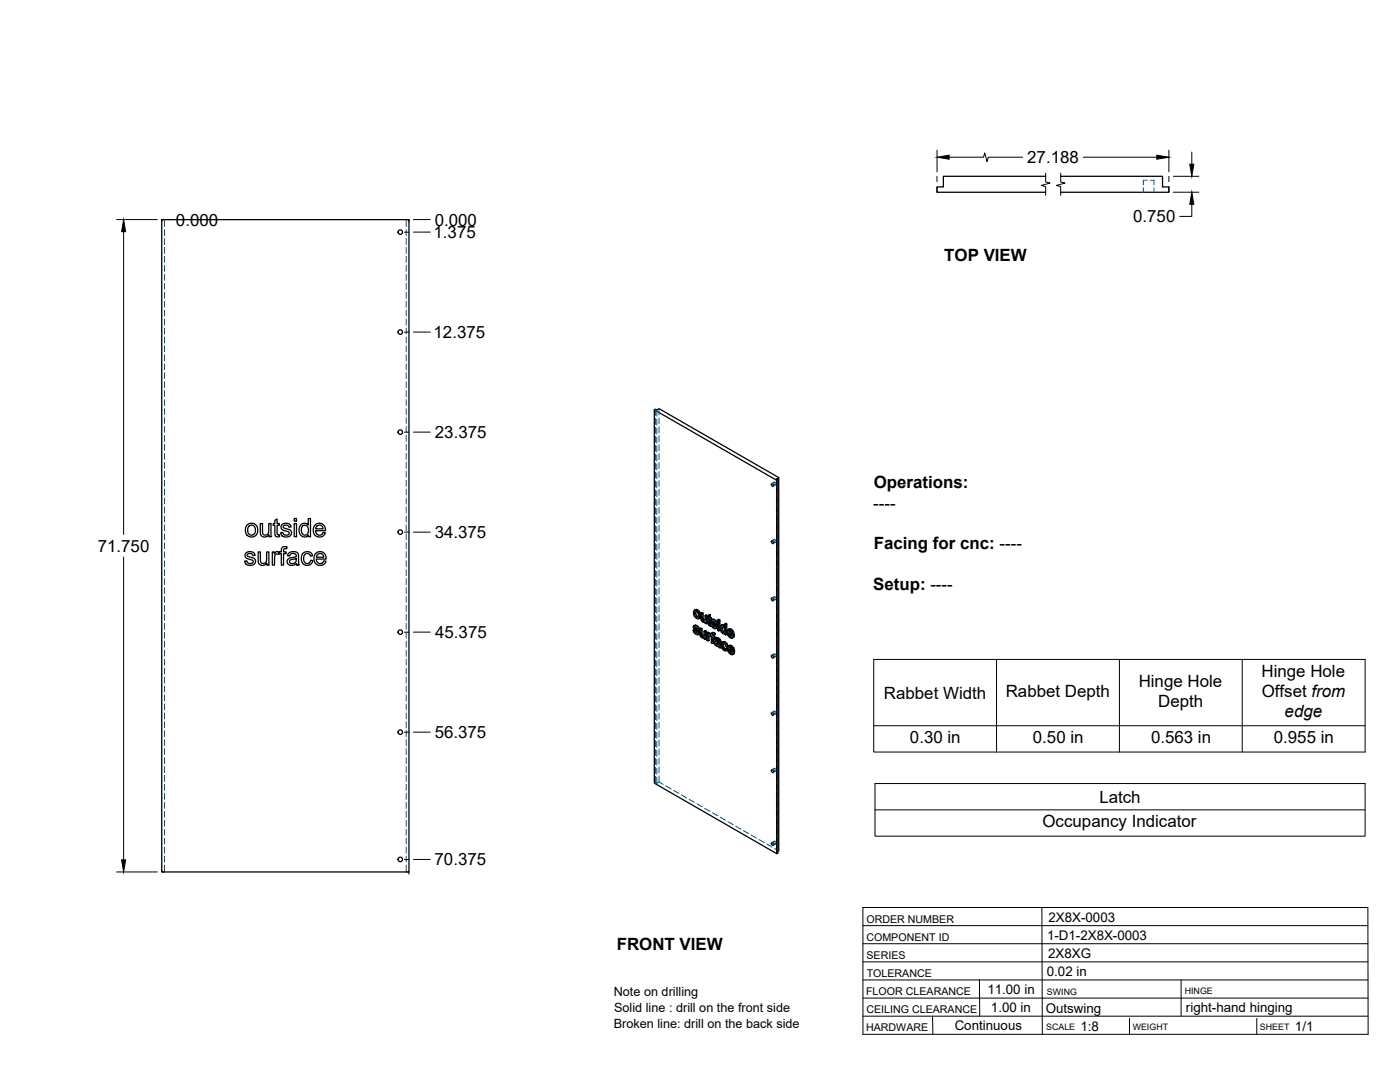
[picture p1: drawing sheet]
<svg xmlns="http://www.w3.org/2000/svg" width="559mm" height="432mm" viewBox="0 0 559 432" stroke-linecap="round" stroke-linejoin="round" font-family="sans-serif">
<!-- layer: Visible -->
<g fill="none" stroke="#000" stroke-width=".51">
<path d="M417.4 70.4h-40.9v4.2h-2.5v2.1h43.4M423.4 70.4h40.6v4.2h2.6v2.1h-43.2M64.6 87.7h98.6v260.3h-98.6zM261.2 163.6v148.9l48.8 28.2v-149M307.9 193l.7 .2 .1 .8-.6-.1zM310.5 191.4l-.5 .3-48.8-28.1 .4-.3 .6 .3 .9-.5 47.7 27.5v149l-.3 .2M310.8 190.6l-.9 .5 .6 .3v149l-.5 .3M98.7 209.4l1.2-.5a2.66 2.66 0 0 1 3 3.6 2.66 2.66 0 0 1-4.7 .5l-.2-1a2.97 2.97 0 0 1 .7-2.6zM99.3 210.1l.8-.5a1.97 1.97 0 0 1 1.9 2 1.97 1.97 0 0 1-2 1.9l-.7-.4-.4-.9v-1.3zM103.9 208.9h.9v3a1.32 1.32 0 0 0 1.3 1.7 1.32 1.32 0 0 0 1.2-1.8v-2.9h.9v5.3h-.8v-.8a1.88 1.88 0 0 1-2.3 .8 1.88 1.88 0 0 1-1.2-2zM109.7 207.6l.9-.5v1.8h.9v.7h-.9v3.3l.3 .5h.6l.1 .8a1.33 1.33 0 0 1-1.5-.1 1.33 1.33 0 0 1-.4-1.5v-3h-.6v-.7h.6zM112.5 209.4l1.2-.6a1.94 1.94 0 0 1 2.5 1.5l-.9 .1a1.13 1.13 0 0 0-1.1-.9 1.13 1.13 0 0 0-1.1 1l.2 .2a4.1 4.1 0 0 1 3 1.5 2.18 2.18 0 0 1-1.5 2.1 2.18 2.18 0 0 1-2.5-.8l-.3-.9 .9-.1a1.23 1.23 0 0 0 1.3 1.1 1.23 1.23 0 0 0 1.2-1.2l-.7-.3a2.35 2.35 0 0 1-2.5-1.6z"/>
<path d="M117.4 208.9h.9v5.3h-.9zM117.4 206.9h.9v1.1h-.9zM120 209.5l1.1-.6a1.88 1.88 0 0 1 1.9 .6v-2.6h.9v7.3h-.8v-.7a2.18 2.18 0 0 1-2.6 .5 2.18 2.18 0 0 1-1.1-2.4zM120.8 209.9l.6-.3a2.12 2.12 0 0 1 1.8 1.6 2.12 2.12 0 0 1-.9 2.2l-.3 .1a2.1 2.1 0 0 1-1.7-1.4 2.1 2.1 0 0 1 .5-2.2zM125.7 209.6l1.5-.8a2.47 2.47 0 0 1 2.7 3h-3.9l.2 1a1.46 1.46 0 0 0 1.5 .8 1.46 1.46 0 0 0 1.2-1.1l1 .1-.4 .9-1 .6-.8 .2a2.79 2.79 0 0 1-2.6-1.7 2.79 2.79 0 0 1 .6-3zM126.5 210l.6-.4a1.43 1.43 0 0 1 1.8 1.5h-2.9zM307.9 215.9l.7 .2 .1 .8-.6-.2zM98.1 220.7l1.2-.5a1.94 1.94 0 0 1 2.5 1.4l-.9 .1a1.14 1.14 0 0 0-1.1-.9 1.14 1.14 0 0 0-1.1 1l.3 .3a3.4 3.4 0 0 1 2.9 1.4 2.18 2.18 0 0 1-1.5 2.1 2.18 2.18 0 0 1-2.4-.8l-.4-.9h1a1.23 1.23 0 0 0 1.3 1 1.23 1.23 0 0 0 1.1-1.2l-.6-.3a2.42 2.42 0 0 1-2.6-1.6zM103 220.3h.9v2.9a1.32 1.32 0 0 0 1.4 1.7 1.32 1.32 0 0 0 1.1-1.8v-2.8h.9v5.2h-.8v-.8a1.88 1.88 0 0 1-2.2 .9 1.88 1.88 0 0 1-1.3-2.1zM108.7 220.3h.8v.8a1.25 1.25 0 0 1 2-.7l.8-.1v-.6a1.5 1.5 0 0 1 .7-1.5 1.5 1.5 0 0 1 1.6 0l-.2 .8a.83 .83 0 0 0-.8 0 .83 .83 0 0 0-.4 .8v.5h1v.7h-1v4.5h-.9v-4.5h-.8v-.5l-.2 .8a1.17 1.17 0 0 0-1.4 .1 1.17 1.17 0 0 0-.3 1.4v2.7h-.9zM115.1 220.9a2.39 2.39 0 0 1 4 .6l.3 4h-.9l-.2-.6a2 2 0 0 1-2.2 .8 2 2 0 0 1-1.5-1.9l.1-.1a2.04 2.04 0 0 1 2-1.2l.4-.1a.83 .83 0 0 0 1.1-.7 .83 .83 0 0 0-1.1-.8 1.23 1.23 0 0 0-1.5 1l-.9-.1zM115.7 223.6l2.6-.7a1.49 1.49 0 0 1-.8 1.9 1.49 1.49 0 0 1-2-.7z"/>
<path d="M120.8 220.9l1.4-.7 1.3 .1 .9 .6 .4 .9-.9 .1a1.44 1.44 0 0 0-1.9-.9 1.44 1.44 0 0 0-.8 1.9l.1 1.1a1.34 1.34 0 0 0 1.5 .9 1.34 1.34 0 0 0 1.2-1.3l.8 .1-.4 1a2.47 2.47 0 0 1-3.2 .5 2.47 2.47 0 0 1-.8-3.2zM126 220.9l1.5-.7a2.47 2.47 0 0 1 2.7 2.9h-4l.3 1a1.46 1.46 0 0 0 1.5 .8 1.46 1.46 0 0 0 1.2-1.1l.9 .1-.4 .9-.9 .7-.8 .1a2.79 2.79 0 0 1-2.6-1.7 2.79 2.79 0 0 1 .6-3zM126.7 221.3l.8-.4 .9 .1 .5 .4 .3 1h-2.9zM307.9 238.7l.7 .2 .1 .8-.6-.2zM276.6 251.5l.9 1.4 .7 .4 .5-.1M276.9 249.8l.6-.3 .8 .2 .9 1.4-.5 .3-.1-.6M277.3 251.3l-.7 .2 .5 .2M277.3 244.8v-.6a1.08 1.08 0 0 1 1.2 .2 1.08 1.08 0 0 1 .3 1.2l-.2 .8h-.6M277.3 252.3l.5 .4 .4-.3M277.4 250.9l1 .9 .5-.2M277.4 251.5l-.3 .2 .2 .6 .4-.3M277.5 249.5l-.7 .4v.6l1.6 2.1"/>
<path d="M277.5 250.2l-.3 .4 .5-.2M277.5 245.8l.5 .6 .5-.3M277.6 251.6l.8 .9M277.6 250.3l.6 .7M277.7 249.9l.5 .4 .5-.2M277.7 250.4l1 1M277.7 250.4h-.5M277.7 244.5l-.4 .3v.5l.2 .5 .4-.3M277.7 249.5l-.7 .2M277.8 252.7l.4 .1M277.8 244v1.2l.9 1M277.8 250.6l-.4 .3-.2-.3"/>
<path d="M278 243.6l.9 .9 .5-.2M278.1 249.7l-.8 .1M278.2 250.3l.4 .5 .4-.3M278.4 252.6l-.1 .2M278.4 251.8l.3 .5 .5-.3M278.5 243.4l-.5 .2-.8-.1M278.6 251.3l.7 1.2-.7 .8M278.7 252.3l.1 .5 .5-.3M278.8 252.8l-.1 .4 .4-.3M278.9 244.5l.3 1.4 .5-.3M279.1 246.7a1.8 1.8 0 0 1-2.3-2l.1-.9 .7-.6 .8 .1 .7 .6 .6 1.7-.2 .8-.6 .5M279.2 245.9l-.1 .8 .4-.3"/>
<path d="M279.3 250.9l.5 .3 .4-.3M279.7 244.7l.5 .2 .4-.2M279.8 251.2v2.2l.4-.2M279.8 253.4l.2 .4 .4-.2M280 253.8l.3 .3 .5-.2M280.2 244.9v2.3l.5-.3M280.2 247.2l.2 .4 .4-.3M280.3 254.1l.4 .1M280.4 247.6l.3 .3 .5-.3M280.7 247.9l.4 .1M280.9 254l-.6-.7-.1-2.4-.4-.2-.5 .2 .1 2.7 .8 .9h.9v.4l.3 .3M281.1 254.5l-.2 .1"/>
<path d="M281.4 247.7l-.7-.6-.1-2.4-.4-.3-.5 .3 .1 2.5 .7 1 .6 .2 .4-.2M281.4 245.7l.5 .2 .4-.2M281.4 252.2v3l.5-.3v-3l-.4-.3-.5 .3v1.9l-.3 .4 .2-.1M281.5 248.2v.5l.4 .2M281.5 248.3l-.2 .1M281.9 245.9v3l.4-.2v-3l-.4-.3-.5 .3v1.9l-.3 .4 .2-.1M281.9 251.9l-.5 .3-.4-.3M282.3 246.6l.3 .2 .2 2.6 .7 .5 .4-.2M282.6 246l-.3 .2 .3 .2v-.8l.9-.3v1.1l.5 .2v.4l-.5 .3v-.4M283 253.5l-.4 .7 .4-.2M283 252.9v-.4l-.4-.2-.5 .2v3l.5 .3M283 252.5l-.5 .3-.4-.3"/>
<path d="M283.1 253.5l-.1 2-.4 .3v-1.6M283.1 253.6l.4 .2M283.1 253.6l-.5 .1M283.1 245.6v1l.4-.2M283.1 246.6l.4 .3 .5-.3M283.1 253l.4 .4M283.3 252.7l-.8 .5v-.4M283.3 249.3l.2 .1M283.5 249.4l.1 .5M283.5 252.8l-.8 .2M283.5 252.8l-.7 .2M283.5 245.3l-.9 .3"/>
<path d="M283.5 253.3v.4M283.5 253.7l.4 .3v2.6l.5 .2M283.5 253.5l-.1 .4M283.5 248.8l-.4 .3v-2.1l.4 .2 .3 1.9M283.6 248.9l-.5 .2M283.8 249.1l.8 1.4 .6 .4 .6-.1M283.8 249.1l-.6 .1M283.8 249.1h.1M283.8 249.3l-.3 .1M284 247.4l.6-.3 .8 .3 .9 1.3-.5 .3-.1-.6M284.1 252.7l.9-.2 .5 .3-.1 .4-.4 .3v-.4M284.3 248h.6l.9 1"/>
<path d="M284.4 253.8l.5 .3 .4-.2M284.4 248.9l-.6 .2 .4 .2M284.4 249.9l.5 .4 .4-.3M284.5 248.5l1 .9 .5-.2M284.6 249.1l-.4 .2 .1 .4 .1 .2 .5-.3M284.6 247.9l-.3 .3 .5-.3 .6 .7M284.6 247.1l-.7 .5v.6l1.6 2M284.6 252.4l-.6 .4-.1 .8-.4-.3 .4-.2-.4-.3M284.6 252.8l.4 .3 .5-.3M284.7 249.2l.8 .9M284.8 253.3l.5 .6v.4l-.4 .2v-.4M284.8 254.5v2.1l-.4 .2v-2.6l.5 .3"/>
<path d="M284.8 247.5l.5 .4 .5-.2M284.9 247.1l-.8 .3M284.9 250.3l.4 .1M284.9 248.2l-.4 .3-.2-.3M285 253.5l-.6-.3v.6l.4-.2M285.1 252.5l-.9 .1M285.2 247.3l-.4 .2-.4-.1M285.3 256l.6-.3 .9 .3M285.3 247.9l.4 .5 .4-.2M285.4 254.7l.8-.3 1.3 .9 .4 3.1-.5 .2-.1-.4M285.5 250.2l-.1 .2M285.5 249.4l.3 .5 .5-.3"/>
<path d="M285.6 256.5l.1-.1a.86 .86 0 0 1 1.1 1M285.6 257.1l.4 .4 .5-.3M285.7 256.4l-.2 .3M285.7 248.9l.7 1.2-.7 .8M285.8 249.9l.1 .5 .5-.3M285.8 255.7l-.7 .5 .1 .9 .9 .8h.8l.1 .5 .4 .2M285.9 250.4l-.1 .4 .5-.3M285.9 256.5l-.4 .2 .1 .4 .5-.2M286 256.5l.8 .8M286 255.2l-.4 .2a.8 .8 0 0 1 .9 0 .8 .8 0 0 1 .4 .8l-1.2-.3M286 255.2h.1M286 257.5l.5 .1"/>
<path d="M286.1 255.7l-.7 .2M286.2 254.4l-1 .4-.1 .3 .5 .3M286.3 254.9l.5 .4 .5-.3M286.4 248.6l.5 .2 .4-.2M286.4 247.4l.5 .3 .4-.3M286.5 257.6l.3-.1zM286.7 254.6l-.4 .3-.6-.2M286.8 255.3l.3 .4 .5-.3M286.9 247.7v.6l.4-.3v-.6l-.4-.2-.5 .2v.6l.5 .3M286.9 248.3l.4 .3v3l-.4 .2v-3M286.9 248.3l-.5 .3v3l.5 .2M287.1 255.7l.2 .4 .4-.2"/>
<path d="M287.3 256.1v2.1l.5-.3M287.8 249.6l.8-.3 .6 .3M287.9 250.9l.3-.9 .9 .8 .1 1.4-.2 .3-.4-.1M288.1 251.9l.5 .5 .4-.2M288.2 256.3l.7-.3 .6 .2 .6 .6 .4 .9-.4 .3-.4-.9M288.3 257.6l.2 1 .5-.3M288.3 250.6l-.4 .3v.5l.2 .5 .4-.3M288.4 249.3l-.9 .7v1.5l.7 1.1 .7 .4 .4-.2v.4l.4 .2M288.4 250.1v1.3l.8 .8M288.5 258.6l.5 .6 .5-.3M288.5 249.7l.4 .3M288.8 257.3l-.5 .3 .3-.8 .7 .2 .3 .8 .5 .2"/>
<path d="M288.8 256.8l.1 1.4 .7 .8M288.9 256l-.5 .3a2.08 2.08 0 0 0 1.4 3.4M289 249.4l-.5 .3-.6-.2M289 256.5l.7 .6 .5-.2M289.2 249l.5 .3 .4-.3M289.3 252.8l-.2 .1M289.5 256.2l-.5 .3-.6-.2M289.7 249.3v4.1l.4-.2v-4.2l-.4-.2-.5 .2v1.5l-.3-.5 .3-.1M289.7 258.8l-.2 .4h-.5M290.4 259l-.6 .7 .6-.4M290.4 258.7l-.7 .1 .4 .3M290.9 253.5l.6 .6 .4-.3"/>
<path d="M291.1 251.9l-.4 .3 1.4 .8-.7-1.2-.5-.1-.2 .5M291.2 251.7l-.1 .2 .9 .6M291.2 252.9l.9 1M291.3 258.5l-.5 .3 1.5 .8-.8-1.3h-.4l-.3 .5M291.3 258.2v.3l.8 .5M291.4 253.3l-.5 .2-.2-.9 1.9 1.1M291.4 259.5l.8 1M291.4 251.4l.9 .9 .4-.3M291.5 254.1l.4 .1M291.5 259.8l-.5 .3-.2-.9 2 1.1M291.6 257.9l.8 .9 .5-.2M291.9 251.1l-1.3 .2"/>
<path d="M292 257.7l-1.3 .1M292.1 253.9l.5 .3 .5-.3M292.1 253.9l-.1 .2M292.3 252.3l.3 1.3 .5-.3M292.4 258.8l.4 1.4 .4-.3M292.5 253.7l-.4 .2M292.6 253.6l.5-.1v-.5l-.7-1.5-1-.6-.8 .4-.4 1.1 .4 1.3 1.3 1 .7-.5M292.7 253.7l.4 .2-.2 .3-.6 .4M291 260.1l.6 .5 .4-.2M291.6 260.6l.4 .2M292.3 260.4l.4 .4 .5-.3M292.3 260.4l-.2 .3"/>
<path d="M292.6 260.2l-.3 .2M292.8 260.2l.4-.2v-.5l-.7-1.4-1-.6-.8 .3-.4 1 .4 1.3 1.2 1.1h.6l.2-.4M292.8 260.2l.3 .5-.7 .5M307.9 261.6l.7 .1 .1 .8-.6-.1zM307.9 284.4l.7 .2 .1 .8-.6-.2zM307.9 307.3l.7 .1 .1 .8-.6-.1zM307.9 336.3l.7 .2 .1 .8-.6-.2z"/>
<circle cx="159.8" cy="92.6" r=".9"/>
<circle cx="159.8" cy="132.5" r=".9"/>
<circle cx="159.8" cy="172.5" r=".9"/>
<circle cx="159.8" cy="212.4" r=".9"/>
<circle cx="159.8" cy="252.3" r=".9"/>
<circle cx="159.8" cy="292.2" r=".9"/>
<circle cx="159.8" cy="343" r=".9"/>
</g>
<!-- layer: Hidden -->
<g fill="none" stroke="#00557f" stroke-width=".4">
<path d="M456.4 74.9v1.8M457.9 71.9h-1.5v1.8M459.1 71.9h1.5v1.8M460.6 74.9v1.8M65.7 87.7v2.7M65.7 91.6v2.4M65.7 95.2v2.4M65.7 98.8v2.3M162.1 87.7v2.7M162.1 91.6v2.4M162.1 95.2v2.4M162.1 98.8v2.3"/>
<path d="M65.7 102.3v2.4M65.7 105.9v2.4M65.7 109.5v2.4M65.7 113.1v2.3M65.7 116.6v2.4M162.1 102.3v2.4M162.1 105.9v2.4M162.1 109.5v2.4M162.1 113.1v2.3M162.1 116.6v2.4M65.7 120.2v2.4M65.7 123.8v2.4"/>
<path d="M65.7 127.3v2.4M65.7 130.9v2.4M65.7 134.5v2.4M65.7 138v2.4M162.1 120.2v2.4M162.1 123.8v2.4M162.1 127.3v2.4M162.1 130.9v2.4M162.1 134.5v2.4M162.1 138v2.4M65.7 141.6v2.4M65.7 145.2v2.4"/>
<path d="M65.7 148.8v2.4M65.7 152.3v2.4M65.7 155.9v2.4M65.7 159.5v2.4M162.1 141.6v2.4M162.1 145.2v2.4M162.1 148.8v2.4M162.1 152.3v2.4M162.1 155.9v2.4M162.1 159.5v2.4M65.7 163v2.4M65.7 166.6v2.4"/>
<path d="M65.7 170.2v2.4M65.7 173.8v2.3M65.7 177.3v2.4M162.1 163v2.4M162.1 166.6v2.4M162.1 170.2v2.4M162.1 173.8v2.3M162.1 177.3v2.4M261.6 163.3v2.5M261.6 166.9v2.4M261.6 170.5v2.4M261.6 174.1v2.4"/>
<path d="M261.6 177.7v2.3M262.2 163.6v2.5M262.2 167.3v2.4M262.2 170.8v2.4M262.2 174.4v2.4M262.2 178v2.4M263.1 163.1v2.4M263.1 166.8v2.3M263.1 170.3v2.4M263.1 173.9v2.4M263.1 177.5v2.3M65.7 180.9v2.4"/>
<path d="M65.7 184.5v2.4M65.7 188v2.4M65.7 191.6v2.4M65.7 195.2v2.4M65.7 198.8v2.3M162.1 180.9v2.4M162.1 184.5v2.4M162.1 188v2.4M162.1 191.6v2.4M162.1 195.2v2.4M162.1 198.8v2.3M261.6 181.3v2.3"/>
<path d="M261.6 184.8v2.4M261.6 188.4v2.4M261.6 192v2.3M261.6 195.5v2.4M261.6 199.1v2.4M262.2 181.5v2.4M262.2 185.1v2.4M262.2 188.7v2.4M262.2 192.3v2.3M262.2 195.8v2.4M262.2 199.4v2.4M263.1 181v2.4"/>
<path d="M263.1 184.6v2.4M263.1 188.2v2.4M263.1 191.7v2.4M263.1 195.3v2.4M263.1 198.9v2.4M308.9 192.5a.53 .53 0 0 1 .8 .3 .53 .53 0 0 1-.4 .7zM309 192.4l-1 .6M309.6 193.5l-1 .6M309.9 191.1v2.5M309.9 194.8v2.3M309.9 198.3v2.4M65.7 202.3v2.4"/>
<path d="M65.7 205.9v2.4M65.7 209.5v2.4M65.7 213.1v2.3M65.7 216.6v2.4M162.1 202.3v2.4M162.1 205.9v2.4M162.1 209.5v2.4M162.1 213.1v2.3M162.1 216.6v2.4M261.6 202.7v2.4M261.6 206.2v2.4M261.6 209.8v2.4"/>
<path d="M261.6 213.4v2.4M261.6 217v2.4M262.2 203v2.4M262.2 206.5v2.4M262.2 210.1v2.4M262.2 213.7v2.4M262.2 217.3v2.3M263.1 202.5v2.4M263.1 206v2.4M263.1 209.6v2.4M263.1 213.2v2.4M263.1 216.7v2.4"/>
<path d="M308.9 215.3a.53 .53 0 0 1 .8 .3 .53 .53 0 0 1-.4 .7zM309 215.3l-1 .5M309.6 216.4l-1 .5M309.9 201.9v2.4M309.9 205.5v2.4M309.9 209v2.4M309.9 212.6v2.4M309.9 216.2v2.4M309.9 219.8v2.3M65.7 220.2v2.4M65.7 223.8v2.3M65.7 227.4v2.3"/>
<path d="M65.7 230.9v2.4M65.7 234.5v2.4M65.7 238.1v2.3M162.1 220.2v2.4M162.1 223.8v2.3M162.1 227.4v2.3M162.1 230.9v2.4M162.1 234.5v2.4M162.1 238.1v2.3M261.6 220.5v2.4M261.6 224.1v2.4M261.6 227.7v2.4"/>
<path d="M261.6 231.2v2.4M261.6 234.8v2.4M261.6 238.4v2.4M262.2 220.9v2.3M262.2 224.4v2.4M262.2 228v2.4M262.2 231.6v2.3M262.2 235.1v2.4M262.2 238.7v2.4M263.1 220.3v2.4M263.1 223.9v2.4M263.1 227.5v2.3"/>
<path d="M263.1 231v2.4M263.1 234.6v2.4M263.1 238.2v2.4M308.9 238.1a.54 .54 0 0 1 .8 .4 .54 .54 0 0 1-.4 .7zM309 238.1l-1 .6M309.6 239.2l-1 .6M309.9 223.3v2.4M309.9 226.9v2.4M309.9 230.5v2.4M309.9 234.1v2.3M309.9 237.6v2.4M65.7 241.6v2.4"/>
<path d="M65.7 245.2v2.4M65.7 248.8v2.3M65.7 252.3v2.4M65.7 255.9v2.4M65.7 259.5v2.4M162.1 241.6v2.4M162.1 245.2v2.4M162.1 248.8v2.3M162.1 252.3v2.4M162.1 255.9v2.4M162.1 259.5v2.4M261.6 242v2.3"/>
<path d="M261.6 245.5v2.4M261.6 249.1v2.4M261.6 252.7v2.4M261.6 256.2v2.4M261.6 259.8v2.4M262.2 242.3v2.4M262.2 245.9v2.3M262.2 249.4v2.4M262.2 253v2.4M262.2 256.6v2.4M263.1 241.8v2.3M263.1 245.3v2.4"/>
<path d="M263.1 248.9v2.4M263.1 252.5v2.3M263.1 256.1v2.3M263.1 259.6v2.4M277.1 251.2l.3 1M277.2 250l-.5 .2M277.2 244.2l-.4 .3M277.3 251.3l.3 .3M277.3 250.4l-.5 .3M277.3 249.7l-.5 .2M277.3 250.2l.4-.2-.5 .3M277.4 249.5l-.1 .9 .6 .8a1.05 1.05 0 0 1 .8 1.3h-.3l.4-.2"/>
<path d="M277.4 252.2l.8 .7 .8 .1M277.4 252.2l-.4 .2M277.5 251.4l-.1 .1M277.6 250.9l-.5 .2M277.6 245.6l.9 .9 .9 .1M277.6 245.6l-.5 .3M277.6 250.2h-.1M277.6 250.3l.1-.3 .5 .1 1 1M277.6 243.2l-.4 1 .4 1.4M277.9 243.8l-.1 .2M277.9 243.8l.8 .2 .5 .8v1.1l-.5 .3M277.9 243.8l-.4 .2"/>
<path d="M278.2 250.1l-.5 .3M278.2 252.9l-.4 .2M278.2 251l.4 .3M278.2 252.8l.5-.2-.4 .2M278.5 243.8l-.5 .3M278.5 246.5l-.5 .3M278.6 250.5l-.5 .2M278.7 251.9l-.5 .3M278.7 250.9l-.4 .3M278.8 253l-.5 .3M279 246.1l-.4 .3M279 244.4l-.4 .3"/>
<path d="M279.1 246.7l-.4 .3M279.2 245.4l-.4 .2M279.8 250.7l.1 2.6 .8 1 .8-.1v.5l.4 .2M279.8 253l-.4 .3M280 253.5l-.5 .2M280.2 244.4l.2 2.8 .7 .8h.8v.4l.4 .3M280.2 246.8l-.4 .3M280.2 253.9l-.4 .3M280.4 247.2l-.5 .3M280.6 247.7l-.4 .2M280.7 254.3l-.5 .2M281.1 248l-.5 .3"/>
<path d="M281.1 254l-.2 .1M281.3 253.9l-.5 .3M281.3 254.3l-.2 .2M281.4 253.8l-.5 .3M281.5 251.6l-.1 2-.5 .4M281.5 254.7l-.4 .2M281.5 254.2l-.4 .3M281.5 247.7l-.2 .2M281.7 247.7l-.5 .2M281.8 247.6l-.5 .2M281.9 245.4l-.1 2-.4 .3M281.9 248l-.4 .3 .2-.2"/>
<path d="M281.9 248.4l-.4 .3M282.3 246.2v.4l.5-.3M282.6 252.3v3l.4 .2M282.6 255.3l-.5 .2M282.8 245.9l-.2 .1M283 253l-.5 .2M283.1 245.3v.8l-.3-.2v.4l.3 .2v2.4l.9 .7-.2-.5M283.1 253.4l-.1 .1M283.1 246.5l-.5 .3M283.1 246.1l-.5 .3M283.1 248.9l-.4 .2M283.2 252.8l-.2 .1"/>
<path d="M283.3 253.2l-.5 .3M283.3 249.2l-.4 .2M283.5 253.3l-.4 .2 .3-.3 .4 .4 .2-.3 .4 .4v2.6l.4 .3M283.5 246.7l-.4 .3M283.7 249.5l-.4 .3M284 247l-.5-.3v.5M284 253.2l-.5 .2M284 253.3l-.5 .2M284 249.2l-.2 .1M284 249.6l-.1 .1M284.2 248.9l.4 .9M284.3 247.6l-.5 .3"/>
<path d="M284.4 253.3l-.9 .4 .3-.1M284.4 256.3l-.5 .3M284.4 253.7l-.5 .3M284.4 247.3l-.5 .2M284.4 248.9l.3 .3M284.4 252.6l-.4 .2M284.4 248.1l-.5 .2M284.5 247.1l-.1 1.1 1.3 1.2a.36 .36 0 0 1 .3 .4 .36 .36 0 0 1-.4 .4l.3-.3M284.5 252.4l-.1 .9-.4-.2M284.6 249.8l.9 .7 .6 .1M284.6 249.8l-.5 .2M284.6 249v.1"/>
<path d="M284.7 248.5l-.5 .3M284.7 247.8l-.1 .1M284.8 247.9v-.3l.5 .1 1 1M284.8 254l-.4 .2M284.8 247.6l-.4 .3M284.9 253l-.5 .2M285.2 253l-.5 .3M285.3 247.7l-.5 .3M285.3 254.3l-.5-.3v.5M285.3 254.7l.5-.3-.2 .5 .4 .3a.87 .87 0 0 1 1 0 .87 .87 0 0 1 .3 .9l-.5-.1M285.4 248.6l.3 .3M285.4 250.4l.4-.2-.9 .5"/>
<path d="M285.4 253.2l-.5-.2-.1 .3M285.5 256.2l-.4 .2M285.6 255.8l-.5 .3M285.6 254.9l-.5 .2M285.7 248.1l-.5 .2M285.7 255.7l-.2 .6 .3 .7 .8 .7h.7l.1 .4M285.7 256.9l-.4 .3M285.8 249.6l-.5 .2M285.9 248.5l-.5 .3M285.9 250.7l-.5 .2M285.9 256.5l.3-.3a.77 .77 0 0 1 .9 .2 .77 .77 0 0 1 0 .9h-.3M286.2 256.2l-.6 .3 .4-.3"/>
<path d="M286.2 254.9l-.4 .2M286.4 257.6l-.5 .2M286.7 255l-.5 .3M286.9 257.7l-.5 .3M286.9 248.3v3l.4 .3M286.9 247.2v.5l.4 .3M286.9 251.3l-.5 .3M286.9 247.7l-.5 .3M286.9 257.3l-.1 .2M287.2 255.5l-.5 .2M287.2 257.2l-.5 .4M287.3 256.5l-.4 .3"/>
<path d="M287.3 256.1l-.4 .3M287.3 256l-.4 .2M287.3 257.7l-.4 .2M287.4 258.1l.5 .3M287.4 258.1l-.4 .3M287.9 250.4l-.5 .2M288 251.2l-.5 .3M288 249.6l-.5 .3M288.2 249.3l-.3 .7 .3 1.7 .6 .8h.9v.4l.4 .3M288.3 257.1l-.5 .3M288.4 252.1l-.4 .2M288.4 256.3l-.4 .3"/>
<path d="M288.5 249.9l-.1 .2M288.5 249.9l.7 .1 .5 1v.9l-.5 .3M288.5 249.8l-.4 .3 .4-.2M288.6 258.4l-.4 .3M288.6 256.1l-.3 .7 .2 1.5 .7 .9 1 .3M288.8 256.8l.7-.2 .6 1 .4 .1M289 256.6l-.5 .3M289 252.6l-.5 .2M289 249.9l-.5 .2M289.4 249.8l-.2 .1M289.5 259.3l-.5 .3M289.5 256.6l-.4 .3"/>
<path d="M289.5 252.2l-.4 .2M289.5 250.4l-.4 .3M289.6 259h.3M289.7 248.8v1.4l-.5-.6M289.7 250.2l-.5 .3M289.7 252.5l-.4 .3M289.7 251.5l-.4 .2M289.7 252.9l-.4 .3M289.9 257l-.5 .3M289.9 259l-.4 .2M290.1 257.6l-.5 .2M290.1 258.6l-.2 .4"/>
<path d="M290.4 258.7l.2 .2-.2 .4M290.6 258.9l-.2 .1M290.7 252l-.5 .2M290.8 258.6l-.5 .2M291 251l-.3 .8 .3 1.5 .9 1 .9 .1M291 253.3l-.4 .3M291.1 252.4l-.4 .2M291.1 259.9l-.4 .2M291.1 257.6l-.3 .6 .3 1.7 .9 .9 .9 .1M291.2 252.9l-.1-.5 2 1.1M291.3 258.9l-.5 .3M291.4 259.5l-.1-.6 1.9 1.1"/>
<path d="M291.4 251.5l-.2 .2M291.4 251.5l.8 .3 .4 1-.6-.3M291.4 251.5l-.5 .2M291.5 258l-.2 .2M291.5 258l.8 .3 .4 1.1-.6-.4M291.5 258l-.4 .3M291.9 251.5l-.5 .3M291.9 254.3l-.5 .2M292 258.1l-.4 .2M292.1 253.9h.2M292.4 253.9l-.4 .2 .3-.2M292.4 252.1l-.4 .3"/>
<path d="M292.6 258.7l-.5 .3M292.6 252.8l-.5 .2M292.6 253.6l-.1 .1M292.7 254.4l-.5 .3M292.7 253.7l-.4 .2M292.7 259.4l-.4 .2M309.9 241.2v2.4M309.9 244.8v2.3M309.9 248.3v2.4M309.9 251.9v2.4M309.9 255.5v2.4M309.9 259.1v2.4"/>
<path d="M65.7 263.1v2.3M65.7 266.6v2.4M65.7 270.2v2.4M65.7 273.8v2.4M65.7 277.3v2.4M162.1 263.1v2.3M162.1 266.6v2.4M162.1 270.2v2.4M162.1 273.8v2.4M162.1 277.3v2.4M261.6 263.4v2.4M261.6 267v2.3"/>
<path d="M261.6 270.5v2.4M261.6 274.1v2.4M261.6 277.7v2.4M262.2 260.1v2.4M262.2 263.7v2.4M262.2 267.3v2.4M262.2 270.8v2.4M262.2 274.4v2.4M262.2 278v2.4M263.1 263.2v2.4M263.1 266.8v2.3M263.1 270.3v2.4"/>
<path d="M263.1 273.9v2.4M263.1 277.5v2.4M292.2 260.5h.3M292.5 260.5l-.4 .2M292.5 260.5l-.9 .6M292.7 260.2h-.1M292.8 261l-.5 .2M292.8 260.2l-.3 .3M308.9 261a.57 .57 0 0 1 .8 .3 .57 .57 0 0 1-.3 .7l-.5-.5zM309 260.9l-1 .6M309.6 262l-1 .6M309.9 262.6v2.4"/>
<path d="M309.9 266.2v2.4M309.9 269.8v2.4M309.9 273.3v2.4M309.9 276.9v2.4M65.7 280.9v2.4M65.7 284.5v2.4M65.7 288.1v2.3M65.7 291.6v2.4M65.7 295.2v2.4M65.7 298.8v2.4M162.1 280.9v2.4M162.1 284.5v2.4"/>
<path d="M162.1 288.1v2.3M162.1 291.6v2.4M162.1 295.2v2.4M162.1 298.8v2.4M261.6 281.3v2.3M261.6 284.8v2.4M261.6 288.4v2.4M261.6 292v2.4M261.6 295.6v2.3M261.6 299.1v2.4M262.2 281.6v2.4M262.2 285.1v2.4"/>
<path d="M262.2 288.7v2.4M262.2 292.3v2.4M262.2 295.8v2.4M262.2 299.4v2.4M263.1 281.1v2.3M263.1 284.6v2.4M263.1 288.2v2.4M263.1 291.8v2.4M263.1 295.3v2.4M263.1 298.9v2.4M309 283.8a.59 .59 0 0 1 .7 .4 .59 .59 0 0 1-.3 .7l-.5-.6zM309 283.8l-1 .6"/>
<path d="M309.6 284.9l-1 .6M309.9 280.5v2.4M309.9 284.1v2.3M309.9 287.6v2.4M309.9 291.2v2.4M309.9 294.8v2.4M309.9 298.3v2.4M65.7 302.3v2.4M65.7 305.9v2.4M65.7 309.5v2.4M65.7 313.1v2.3M65.7 316.6v2.4"/>
<path d="M162.1 302.3v2.4M162.1 305.9v2.4M162.1 309.5v2.4M162.1 313.1v2.3M162.1 316.6v2.4M261.6 312.3l.6 .3M261.6 302.7v2.4M261.6 306.3v2.4M261.6 309.8v2.5M261.6 312.3l-.4 .2M262.2 303v2.4M262.2 306.6v2.3"/>
<path d="M262.2 310.1v2.5M263.1 309.6v2.5l1.7 1M263.1 302.5v2.4M263.1 306v2.4M263.1 312.1l-.9 .5M265.8 313.7l2.1 1.2M268.9 315.4l2.1 1.2M272 317.2l2 1.2M275.1 319l2 1.2M308.9 306.7a.53 .53 0 0 1 .8 .3 .53 .53 0 0 1-.4 .7zM309 306.6l-1 .6M309.6 307.7l-1 .6"/>
<path d="M309.9 301.9v2.4M309.9 305.5v2.4M309.9 309.1v2.3M309.9 312.6v2.4M309.9 316.2v2.4M309.9 319.8v2.4M65.7 320.2v2.4M65.7 323.8v2.4M65.7 327.3v2.4M65.7 330.9v2.4M65.7 334.5v2.4M65.7 338.1v2.3"/>
<path d="M162.1 320.2v2.4M162.1 323.8v2.4M162.1 327.3v2.4M162.1 330.9v2.4M162.1 334.5v2.4M162.1 338.1v2.3M278.2 320.8l2 1.2M281.3 322.6l2 1.2M284.4 324.4l2 1.1M287.5 326.1l2 1.2M290.6 327.9l2 1.2M293.7 329.7l2 1.2"/>
<path d="M296.8 331.5l2 1.2M299.8 333.3l2.1 1.2M302.9 335l2.1 1.2M306 336.8l2.1 1.2M308.9 335.7a.57 .57 0 0 1 .8 .4 .57 .57 0 0 1-.3 .7l-.4-.4zM309 335.7l-1 .6M309.1 338.6l1.7 1M309.6 336.8l-1 .6M309.9 323.4v2.3M309.9 326.9v2.4M309.9 330.5v2.4M309.9 334.1v2.3"/>
<path d="M309.9 337.7v2.4M310.5 339.8l-.6 .3M65.7 341.6v2.4M65.7 345.2v2.8M162.1 341.6v2.4M162.1 345.2v2.8M309.9 340.1l.6 .3"/>
</g>
<!-- layer: Reference -->
<g fill="none" stroke="#000" stroke-width=".4">
<path d="M374 70.4v2.1M374 74.6v2.1M466.6 70.4v2.1M466.6 74.6v2.1M64.6 87.7v.9M65.5 87.7h-.9h.9M161.4 92.6h1.8M162.3 87.7h.9v.9M161.4 132.5h1.8M161.4 172.5h1.8M161.4 212.4h1.8M161.4 252.3h1.8"/>
<path d="M161.4 292.2h1.8M64.6 347.1v.9h.9M161.4 343h1.8M162.3 348h.9v.9"/>
</g>
<!-- layer: Hidden Narrow -->
<path d="M278.2 251.5l-.4 .3M279.8 252.5l-.5 .3M280.2 246.3l-.5 .3M281.5 253.3l-.5 .2M281.9 247l-.5 .3M283.1 248.2l-.5 .3M284.4 253l-.5 .3M284.8 253.3h.1M285.3 249.1l-.4 .3M286.6 256.3l-.5 .2M287.3 256.7l-.4 .3" fill="none" stroke="#000" stroke-width=".4"/>
<!-- layer: Visible Narrow -->
<path d="M278.2 251l-.4 .2M280.2 252.6l-.4 .3M280.6 246.4l-.4 .2M283.5 248.5l-.4 .3M284.8 253.3l-.4 .3M285.3 248.6l-.4 .2M286.5 255.8l-.4 .3M287.8 256.3l-.5 .3M287.8 257l-.5 .3" fill="none" stroke="#000" stroke-width=".4"/>
<!-- layer: Titleblock -->
<g fill="none" stroke="#000" stroke-width=".4">
<path d="M344.4 362.2h201.6l.1 50.6h-201.7zM344.4 376.6h201.6M344.4 369.4h201.6M415.9 362.2l.1 50.6M344.4 383.9h201.6M344.4 398.3h201.6M344.4 391.1h201.6M390.9 391.1l.2 14.4M471.4 391.1v14.4M344.4 405.5h201.7M372.2 405.5l.1 7.3M450.8 406.4v6.4"/>
<path d="M501.6 406.4v6.4"/>
</g>
<!-- layer: FD_Dimensions -->
<g fill="none" stroke="#000" stroke-width=".4">
<path d="M374 59.9v8.7M466.6 59.9v8.7M378.8 62.7h13.8l.4-1.7 1 3.5 .4-1.8h13.8M432.4 62.7h29.3M468.3 70.4h10.2M468.3 76.7h10.2M475.7 60.7v4.8M46.5 87.6h16.3M49.3 92.5v120.8M66.4 87.6h2.1M165 87.6h6.7M165 92.6h6.7"/>
<path d="M475.7 81.5v4.9h-4.8M165 132.5h6.7M165 172.4h6.7M165 212.4h6.7M49.3 222.3v120.9M165 252.3h6.7M165 292.2h6.7M46.5 348h16.3M165 343h6.7"/>
</g>
<path d="M374 62.7l4.8-.8v1.6zM461.7 61.9l4.9 .8-4.9 .8zM474.9 65.5h1.6l-.8 4.9zM49.3 87.6l.8 4.9h-1.6zM475.7 76.7l.8 4.8h-1.6zM48.5 343.2h1.6l-.8 4.8z" fill="#000" stroke="#000" stroke-width=".4"/>
<!-- layer: Break Lines -->
<path d="M417.4 69.1v3.5l1.7 .5-3.5 .9 1.8 .5v3.5M423.4 69.1v3.5l1.7 .5-3.5 .9 1.8 .5v3.5" fill="none" stroke="#000" stroke-width=".4"/>
<!-- layer: Custom Tables -->
<path d="M348.7 263.2h196.2v36.9h-196.2zM397.8 263.2v36.9M446.8 263.2v36.9M495.8 263.2v36.9M348.7 289.6h196.2M349.2 312.7h195.7v21h-195.7zM349.2 323.2h195.7" fill="none" stroke="#000" stroke-width=".4"/>
<g font-size="6.7">
<text x="410" y="65.1">27.188</text>
<text x="452.3" y="88.7">0.750</text>
<text x="70.2" y="90">0.000</text>
<text x="173.1" y="95">1.375</text>
<text x="173.5" y="90">0.000</text>
<text x="376.9" y="104.1">TOP VIEW</text>
<text x="173.1" y="134.9">12.375</text>
<text x="173.6" y="174.8">23.375</text>
<text x="348.7" y="194.9">Operations:</text>
<text x="348.5" y="203">----</text>
<text x="173.5" y="214.7">34.375</text>
<text x="39" y="220.2">71.750</text>
<text x="348.7" y="219.2">Facing for cnc: ----</text>
<text x="348.5" y="235.3">Setup: ----</text>
<text x="173.7" y="254.6">45.375</text>
<text x="454.5" y="274.1">Hinge Hole</text>
<text x="503.6" y="270">Hinge Hole</text>
<text x="352.8" y="278.8">Rabbet Width</text>
<text x="401.4" y="278.2">Rabbet Depth</text>
<text x="503.6" y="278.2">Offset from</text>
<text x="462.3" y="282.2">Depth</text>
<text x="512.8" y="286.2">edge</text>
<text x="173.5" y="294.6">56.375</text>
<text x="363.2" y="296.5">0.30 in</text>
<text x="412.3" y="296.5">0.50 in</text>
<text x="459.4" y="296.5">0.563 in</text>
<text x="508.4" y="296.5">0.955 in</text>
<text x="438.8" y="320.3">Latch</text>
<text x="416.1" y="330.2">Occupancy Indicator</text>
<text x="173.5" y="345.4">70.375</text>
<text x="246.2" y="379.1">FRONT VIEW</text>
</g>
<g font-size="5.3">
<text x="418.5" y="367.9">2X8X-0003</text>
<text x="417.9" y="375">1-D1-2X8X-0003</text>
<text x="418.4" y="382.3">2X8XG</text>
<text x="417.8" y="389.5">0.02 in</text>
<text x="394.1" y="396.8">11.00 in</text>
<text x="395.5" y="403.7">1.00 in</text>
<text x="417.4" y="404.1">Outswing</text>
<text x="473.4" y="403.8">right-hand hinging</text>
<text x="381.1" y="411">Continuous</text>
<text x="431.3" y="411.5">1:8</text>
<text x="516.9" y="411.5">1/1</text>
</g>
<g font-size="5.1">
<text x="245" y="397.3">Note on drilling</text>
<text x="245.1" y="403.8">Solid line : drill on the front side</text>
<text x="245" y="410.3">Broken line: drill on the back side</text>
</g>
<g font-size="4.3">
<text x="345.8" y="368.4">ORDER NUMBER</text>
<text x="345.8" y="375.5">COMPONENT ID</text>
<text x="345.8" y="382.7">SERIES</text>
<text x="345.9" y="389.9">TOLERANCE</text>
<text x="345.7" y="397.2">FLOOR CLEARANCE</text>
<text x="345.8" y="404.4">CEILING CLEARANCE</text>
<text x="345.7" y="411.6">HARDWARE</text>
</g>
<g font-size="3.5">
<text x="417.9" y="397">SWING</text>
<text x="472.9" y="396.7">HINGE</text>
<text x="417.5" y="410.9">SCALE</text>
<text x="452.1" y="410.9">WEIGHT</text>
<text x="502.9" y="410.9">SHEET</text>
</g>
</svg>
